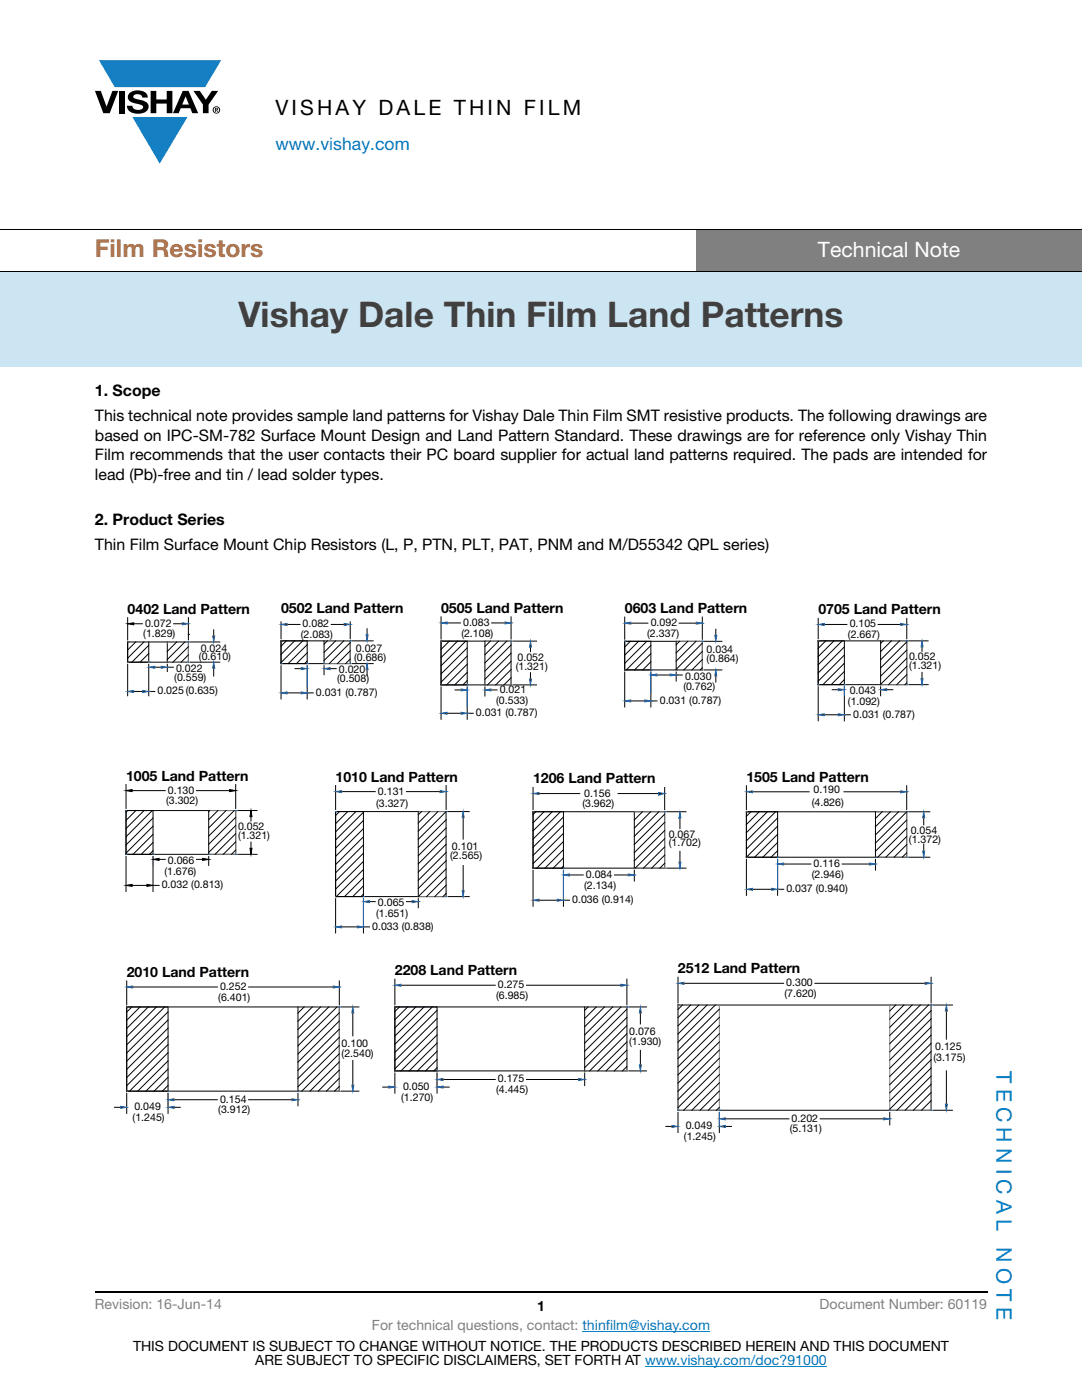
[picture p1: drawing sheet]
<svg xmlns="http://www.w3.org/2000/svg" width="216mm" height="279mm" viewBox="0 0 216 279" stroke-linecap="round" stroke-linejoin="round" font-family="sans-serif">
<g fill="#147fc3">
<path d="M19.7 12h24.4l-3.2 5.4h-18z"/>
<path d="M26.4 23.3h11l-5.5 9.4z"/>
</g>
<g fill="#000">
<path d="M30.1 18.1h1.1v1.8h2.1v-1.8h1.1v4.5h-1.1v-1.9h-2.1v1.9h-1.1zM18.9 18.1h1.2l1.2 3.2 1.1-3.2h1.2l-1.7 4.5h-1.3zM23.8 18.1h1.1v4.5h-1.1zM25.8 18.6a2.52 2.52 0 0 1 3.6 .4l.1 .5h-1.1a.98 .98 0 0 0-.9-.7 .98 .98 0 0 0-.9 .5l.2 .3 1.3 .4a1.36 1.36 0 0 1 1.3 2 2.93 2.93 0 0 1-3.8 0l-.3-.9h1.1a1.19 1.19 0 0 0 1 .8 1.19 1.19 0 0 0 1.2-.5 1.06 1.06 0 0 0-1.1-.7l-.5-.1a1.3 1.3 0 0 1-1.2-.6 1.3 1.3 0 0 1 0-1.4zM38.6 18.1h1.3l1.2 1.8 1.2-1.8h1.2l-1.9 2.8v1.7h-1.1v-1.7z"/>
<path d="M37 19.2l.7 1.7h-1.3zM36.5 18.1l-2 4.5h1.2l.4-1h1.9l.4 1h1.1l-1.9-4.5z"/>
<path d="M43.1 21.7h.2v.2h-.2zM42.9 21.5v.8h.2v-.3l.3 .3h.1l-.2-.3 .2-.1v-.3z"/>
<path d="M42.6 22a.56 .56 0 0 1 1.1 0 .56 .56 0 0 1-1.1 0zM42.4 22a.75 .75 0 0 0 1.5 0 .75 .75 0 0 0-1.5 0z"/>
</g>
<path d="M138.9 45.7h77v8.5h-77z" fill="#808080"/>
<path d="M0 54.2h215.9v19h-215.9z" fill="#cce5f3"/>
<path d="M0 45.7h215.9M0 54.2h215.9" fill="none" stroke="#000" stroke-width=".2"/>
<path d="M116.2 265.7h25.5M128.7 272.7h36.3" fill="none" stroke="#007ec4" stroke-width=".2"/>
<path d="M18.9 257.9h178.1" fill="none" stroke="#000" stroke-width=".36"/>
<path d="M22.8 119.9h169.8v108.1h-169.8z" fill="#fff"/>
<path d="M25.5 128.1h.1M25.5 128.1h12.1v4.1h-12.1z" fill="none" stroke="#050504" stroke-width=".2"/>
<path d="M25.5 132.2h.1M33.4 128.1h4.2v4.1h-4.2M33.4 132.2h.1" fill="none" stroke="#818180" stroke-width=".2"/>
<path d="M25.5 123.3v4.4M26.7 124.5h1.7M29.7 128.1v4.1h-4.2v-4.1M33.4 128.1v4.1M34.7 124.5h1.7M37.6 123.3v4.4" fill="none" stroke="#000" stroke-width=".2"/>
<path d="M25.5 124.5l1.2-.2v.4z" fill="#3a54a4"/>
<path d="M25.5 124.5l1.2-.2v.4z" fill="#000"/>
<path d="M25.5 124.5l1.2-.2v.4z" fill="none" stroke="#000" stroke-width=".2"/>
<path d="M36.4 124.3l1.2 .2-1.2 .2z" fill="#3a54a4"/>
<path d="M25.5 128.1h.1M36.4 124.3l1.2 .2-1.2 .2zM37.6 128.1h.1" fill="none" stroke="#3a54a4" stroke-width=".2"/>
<path d="M37.6 126.6h.1M38 128.1h5.9M38 132.2h5.9M42.6 125.7v1.2M42.6 133.4v1.5" fill="none" stroke="#000" stroke-width=".2"/>
<path d="M36.4 124.3l1.2 .2-1.2 .2z" fill="#000"/>
<path d="M42.4 126.9h.4l-.2 1.2z" fill="#3a54a4"/>
<path d="M42.4 126.9h.4l-.2 1.2z" fill="#000"/>
<path d="M42.4 126.9h.4l-.2 1.2z" fill="none" stroke="#3a54a4" stroke-width=".2"/>
<path d="M42.6 132.2l.2 1.2h-.4z" fill="#3a54a4"/>
<path d="M37.6 128.1h.1M37.6 132.2h.1M42.6 132.2h.1M42.6 132.2l.2 1.2h-.4z" fill="none" stroke="#3a54a4" stroke-width=".2"/>
<path d="M42.6 132.2l.2 1.2h-.4z" fill="#000"/>
<path d="M25.5 132.6v6.3M26.7 138h1.8M29.7 132.6v6.3M29.7 138h1.2" fill="none" stroke="#000" stroke-width=".2"/>
<path d="M25.5 138l1.2-.2v.4z" fill="#3a54a4"/>
<path d="M25.5 138l1.2-.2v.4z" fill="#000"/>
<path d="M25.5 138l1.2-.2v.4z" fill="none" stroke="#3a54a4" stroke-width=".2"/>
<path d="M28.5 137.8l1.2 .2-1.2 .2z" fill="#3a54a4"/>
<path d="M25.5 132.2h.1M28.5 137.8l1.2 .2-1.2 .2zM29.7 132.2h.1M29.7 138h.1" fill="none" stroke="#3a54a4" stroke-width=".2"/>
<path d="M28.5 137.8l1.2 .2-1.2 .2z" fill="#000"/>
<path d="M30.9 133.2h1.3M33.4 132.6v1.4M33.4 133.2h1.2" fill="none" stroke="#000" stroke-width=".2"/>
<path d="M29.7 133.2l1.2-.2v.4z" fill="#3a54a4"/>
<path d="M29.7 133.2l1.2-.2v.4z" fill="#000"/>
<path d="M29.7 133.2l1.2-.2v.4z" fill="none" stroke="#3a54a4" stroke-width=".2"/>
<path d="M32.2 133l1.2 .2-1.2 .2z" fill="#3a54a4"/>
<path d="M29.7 132.2h.1M32.2 133l1.2 .2-1.2 .2zM33.4 132.2h.1M33.4 133.2h.1" fill="none" stroke="#3a54a4" stroke-width=".2"/>
<path d="M32.2 133l1.2 .2-1.2 .2z" fill="#000"/>
<path d="M56.1 127.9h.1M56.1 127.9v4.5" fill="none" stroke="#050504" stroke-width=".2"/>
<path d="M56.1 127.9h13.8v4.5h-13.8M56.1 127.9h5.2v4.5h-5.2zM56.1 124.1v3.4M57.3 124.6h2.6M64.7 127.9v4.5M66.1 124.6h2.6M69.9 124.1v3.4" fill="none" stroke="#000" stroke-width=".2"/>
<path d="M56.1 132.4h.1M64.7 132.4h.1M64.7 127.9h5.2v4.5h-5.2" fill="none" stroke="#818180" stroke-width=".2"/>
<path d="M56.1 124.6l1.2-.2v.4z" fill="#3a54a4"/>
<path d="M56.1 124.6l1.2-.2v.4z" fill="#000"/>
<path d="M56.1 124.6l1.2-.2v.4z" fill="none" stroke="#3a54a4" stroke-width=".2"/>
<path d="M68.7 124.4l1.2 .2-1.2 .2z" fill="#3a54a4"/>
<path d="M56.1 127.9h.1M68.7 124.4l1.2 .2-1.2 .2zM69.9 127.9h.1M69.9 124.6h.1" fill="none" stroke="#3a54a4" stroke-width=".2"/>
<path d="M68.7 124.4l1.2 .2-1.2 .2z" fill="#000"/>
<path d="M70.3 127.9h4.2M70.3 132.4h4.2M73.2 125.5v1.2M73.2 133.6v1.3" fill="none" stroke="#000" stroke-width=".2"/>
<path d="M73 126.7h.5l-.3 1.2z" fill="#3a54a4"/>
<path d="M73 126.7h.5l-.3 1.2z" fill="#000"/>
<path d="M69.9 127.9h.1M69.9 132.4h.1M73 126.7h.5l-.3 1.2zM73.2 132.4h.1M73.2 132.4l.3 1.2h-.5z" fill="none" stroke="#3a54a4" stroke-width=".2"/>
<path d="M73.2 132.4l.3 1.2h-.5z" fill="#000"/>
<path d="M56.1 132.9v6.6M57.3 138.3h2.8M61.3 132.9v6.6M61.3 138.3h1.2" fill="none" stroke="#000" stroke-width=".2"/>
<path d="M56.1 138.3l1.2-.2v.4z" fill="#3a54a4"/>
<path d="M56.1 138.3l1.2-.2v.4z" fill="#000"/>
<path d="M56.1 138.3l1.2-.2v.4z" fill="none" stroke="#3a54a4" stroke-width=".2"/>
<path d="M60.1 138.1l1.2 .2-1.2 .2z" fill="#3a54a4"/>
<path d="M56.1 132.4h.1M60.1 138.1l1.2 .2-1.2 .2zM61.3 132.4h.1M61.3 138.3h.1M61.3 132.9v4.2" fill="none" stroke="#3a54a4" stroke-width=".2"/>
<path d="M60.1 138.1l1.2 .2-1.2 .2z" fill="#000"/>
<path d="M58.9 133.4h1.2M64.7 132.9v1.8M65.9 133.4h1.2" fill="none" stroke="#000" stroke-width=".2"/>
<path d="M60.1 133.2l1.2 .2-1.2 .2z" fill="#3a54a4"/>
<path d="M60.1 133.2l1.2 .2-1.2 .2z" fill="#000"/>
<path d="M60.1 133.2l1.2 .2-1.2 .2z" fill="none" stroke="#3a54a4" stroke-width=".2"/>
<path d="M64.7 133.4l1.2-.2v.4z" fill="#3a54a4"/>
<path d="M61.3 132.4h.1M64.7 132.4h.1M64.7 133.4h.1M64.7 133.4l1.2-.2v.4z" fill="none" stroke="#3a54a4" stroke-width=".2"/>
<path d="M64.7 133.4l1.2-.2v.4z" fill="#000"/>
<path d="M88 127.9h.1M88 127.9v8.8" fill="none" stroke="#050504" stroke-width=".2"/>
<path d="M88 127.9h14v8.8h-14M88 127.9h5.2v8.8h-5.2zM88 123.1v4.4M89.2 124.3h2.7M96.8 127.9v8.8M98.1 124.3h2.7M102 123.1v4.4" fill="none" stroke="#000" stroke-width=".2"/>
<path d="M88 136.7h.1M96.8 127.9h5.2v8.8h-5.2M96.8 136.7h.1" fill="none" stroke="#818180" stroke-width=".2"/>
<path d="M88 124.3l1.2-.2v.4z" fill="#3a54a4"/>
<path d="M88 124.3l1.2-.2v.4z" fill="#000"/>
<path d="M88 124.3l1.2-.2v.4z" fill="none" stroke="#3a54a4" stroke-width=".2"/>
<path d="M100.8 124.1l1.2 .2-1.2 .2z" fill="#3a54a4"/>
<path d="M88 127.9h.1M100.8 124.1l1.2 .2-1.2 .2zM102 127.9h.1M102 124.3h.1M105.9 128l.2 1.2h-.5z" fill="none" stroke="#3a54a4" stroke-width=".2"/>
<path d="M100.8 124.1l1.2 .2-1.2 .2z" fill="#000"/>
<path d="M102.4 127.9h4.7M102.4 136.7h4.7M105.8 129.2v.8M105.8 134.2v1.3" fill="none" stroke="#000" stroke-width=".2"/>
<path d="M105.9 128l.2 1.2h-.5z" fill="#000"/>
<path d="M105.6 135.5h.5l-.2 1.2z" fill="#3a54a4"/>
<path d="M102 127.9h.1M102 136.7h.1M105.6 135.5h.5l-.2 1.2zM105.9 136.7h.1" fill="none" stroke="#3a54a4" stroke-width=".2"/>
<path d="M105.6 135.5h.5l-.2 1.2z" fill="#000"/>
<path d="M88 137.1v6.5M93.2 137.1v6.5M89.2 142.3h2.8M93.2 142.3h1.2" fill="none" stroke="#000" stroke-width=".2"/>
<path d="M88 142.3l1.2-.2v.4z" fill="#3a54a4"/>
<path d="M88 142.3l1.2-.2v.4z" fill="#000"/>
<path d="M88 136.7h.1M93.2 137.1v3.9M93.2 136.7h.1M88 142.3l1.2-.2v.4zM92 142.1l1.2 .2-1.2 .2zM93.2 142.3h.1" fill="none" stroke="#3a54a4" stroke-width=".2"/>
<path d="M92 142.1l1.2 .2-1.2 .2z" fill="#000"/>
<path d="M90.8 137.7h1.2M96.8 137.1v1.8M98 137.7h1.2" fill="none" stroke="#000" stroke-width=".2"/>
<path d="M92 137.5l1.2 .2-1.2 .2z" fill="#3a54a4"/>
<path d="M92 137.5l1.2 .2-1.2 .2z" fill="#000"/>
<path d="M92 137.5l1.2 .2-1.2 .2zM93.2 136.7h.1M96.8 137.7l1.2-.2v.4zM96.8 136.7h.1M96.8 137.7h.1" fill="none" stroke="#3a54a4" stroke-width=".2"/>
<path d="M96.8 137.7l1.2-.2v.4z" fill="#000"/>
<path d="M124.7 128h.1M124.7 128v5.7" fill="none" stroke="#050504" stroke-width=".2"/>
<path d="M124.7 128h15.4v5.7h-15.4M124.7 128h5.2v5.7h-5.2zM124.7 123.2v4.4M125.9 124.4h3.4M134.9 128v5.7M135.5 124.4h3.4M140.1 123.2v4.4" fill="none" stroke="#000" stroke-width=".2"/>
<path d="M124.7 133.7h.1M134.9 133.7h.1M134.9 128h5.2v5.7h-5.2" fill="none" stroke="#818180" stroke-width=".2"/>
<path d="M124.7 124.4l1.2-.2v.4z" fill="#3a54a4"/>
<path d="M124.7 124.4l1.2-.2v.4z" fill="#000"/>
<path d="M124.7 124.4l1.2-.2v.4zM124.7 128h.1M138.9 124.2l1.2 .2-1.2 .2zM140.1 128h.1M140.1 124.4h.1" fill="none" stroke="#3a54a4" stroke-width=".2"/>
<path d="M138.9 124.2l1.2 .2-1.2 .2z" fill="#000"/>
<path d="M140.6 128h3.4M140.6 133.7h3.4M142.8 125.6v1.2M142.8 134.9v1.2" fill="none" stroke="#000" stroke-width=".2"/>
<path d="M142.6 126.8h.4l-.2 1.2z" fill="#3a54a4"/>
<path d="M142.6 126.8h.4l-.2 1.2z" fill="#000"/>
<path d="M142.6 126.8h.4l-.2 1.2z" fill="none" stroke="#3a54a4" stroke-width=".2"/>
<path d="M142.8 133.7l.2 1.2h-.4z" fill="#3a54a4"/>
<g fill="none" stroke="#3a54a4" stroke-width=".2">
<path d="M124.7 139.9l1.2-.2v.4zM124.7 133.7h.1M128.7 139.7l1.2 .2-1.2 .2zM129.9 134.7l1.2-.2v.4zM129.9 133.7h.1M129.9 139.9h.1M129.9 134.1v4.3M133.7 134.5l1.2 .2-1.2 .2zM134.9 133.7h.1M134.9 134.7h.1M140.1 128h.1M140.1 133.7h.1"/>
<path d="M142.8 133.7l.2 1.2h-.4zM142.8 133.7h.1"/>
</g>
<path d="M142.8 133.7l.2 1.2h-.4z" fill="#000"/>
<g fill="none" stroke="#000" stroke-width=".2">
<path d="M124.7 134.1v7M125.9 139.9h2.8M129.9 134.1v7M129.9 139.9h1.2M131.1 134.7h2.6M134.9 134.1v1.8M134.9 134.7h1.2M163.3 127.9h5.2v8.7h-5.2zM163.3 123.4v4.1M164.5 124.6h4.5M175.2 124.6h4.5M175.7 127.9v8.7"/>
<path d="M180.9 123.4v4.1"/>
</g>
<path d="M124.7 139.9l1.2-.2v.4zM128.7 139.7l1.2 .2-1.2 .2zM129.9 134.7l1.2-.2v.4zM133.7 134.5l1.2 .2-1.2 .2z" fill="#000"/>
<path d="M163.3 127.9h.1M163.3 127.9h17.6v8.7h-17.6z" fill="none" stroke="#050504" stroke-width=".2"/>
<path d="M163.3 136.6h.1M175.7 136.6h.1M175.7 127.9h5.2v8.7h-5.2" fill="none" stroke="#818180" stroke-width=".2"/>
<path d="M163.3 124.6l1.2-.2v.4z" fill="#3a54a4"/>
<path d="M163.3 124.6l1.2-.2v.4z" fill="#000"/>
<path d="M163.3 124.6l1.2-.2v.4zM163.3 127.9h.1M179.7 124.4l1.2 .2-1.2 .2zM180.9 127.9h.1M180.9 124.6h.1" fill="none" stroke="#3a54a4" stroke-width=".2"/>
<path d="M179.7 124.4l1.2 .2-1.2 .2z" fill="#000"/>
<path d="M181.4 127.9h3.8M181.4 136.6h3.8M184 129.1v.9M184 134.2v1.2" fill="none" stroke="#000" stroke-width=".2"/>
<path d="M184 127.9l.2 1.2h-.4z" fill="#3a54a4"/>
<path d="M184 127.9l.2 1.2h-.4z" fill="#000"/>
<path d="M184 127.9l.2 1.2h-.4z" fill="none" stroke="#3a54a4" stroke-width=".2"/>
<path d="M183.8 135.4h.4l-.2 1.2z" fill="#3a54a4"/>
<path d="M180.9 127.9h.1M180.9 136.6h.1M183.8 135.4h.4l-.2 1.2zM184 136.6h.1" fill="none" stroke="#3a54a4" stroke-width=".2"/>
<path d="M183.8 135.4h.4l-.2 1.2z" fill="#000"/>
<path d="M163.3 137.1v6.8M168.5 137.1v6.8M164.5 142.7h2.8M168.5 142.7h1.2" fill="none" stroke="#000" stroke-width=".2"/>
<path d="M163.3 142.7l1.2-.3v.5z" fill="#3a54a4"/>
<path d="M163.3 142.7l1.2-.3v.5z" fill="#000"/>
<path d="M163.3 142.7l1.2-.3v.5z" fill="none" stroke="#3a54a4" stroke-width=".2"/>
<path d="M167.3 142.4l1.2 .3-1.2 .2z" fill="#3a54a4"/>
<path d="M163.3 136.6h.1M167.3 137.4l1.2 .2-1.2 .2zM168.5 137.1v1.8M168.5 136.6h.1M167.3 142.4l1.2 .3-1.2 .2zM168.5 142.7h.1" fill="none" stroke="#3a54a4" stroke-width=".2"/>
<path d="M167.3 142.4l1.2 .3-1.2 .2z" fill="#000"/>
<path d="M166.1 137.6h1.2M175.7 137.1v1.8M176.9 137.6h1.2" fill="none" stroke="#000" stroke-width=".2"/>
<path d="M167.3 137.4l1.2 .2-1.2 .2z" fill="#000"/>
<path d="M175.7 137.6l1.2-.2v.4z" fill="#3a54a4"/>
<path d="M168.5 136.6h.1M175.7 136.6h.1M175.7 137.6h.1M175.7 137.6l1.2-.2v.4z" fill="none" stroke="#3a54a4" stroke-width=".2"/>
<path d="M175.7 137.6l1.2-.2v.4z" fill="#000"/>
<path d="M25.1 161.8h.1M25.1 161.8h21.9v8.7h-21.9z" fill="none" stroke="#050504" stroke-width=".2"/>
<path d="M25.1 170.5h.1M41.6 170.5h.1M41.6 161.8h5.4v8.7h-5.4" fill="none" stroke="#818180" stroke-width=".2"/>
<path d="M25.1 156.6v4.7M26.4 157.8h6.6M39.2 157.8h6.6M47 156.6v4.7M25.1 161.8h5.4v8.7h-5.4zM41.6 161.8v8.7" fill="none" stroke="#000" stroke-width=".2"/>
<path d="M25.1 157.8l1.3-.2v.4z" fill="#3a54a4"/>
<path d="M25.1 157.8l1.3-.2v.4z" fill="#000"/>
<path d="M25.1 157.8l1.3-.2v.4z" fill="none" stroke="#000" stroke-width=".2"/>
<path d="M45.8 157.6l1.2 .2-1.2 .2z" fill="#3a54a4"/>
<path d="M47 157.8h.1M25.1 161.8h.1M47 161.8h.1" fill="none" stroke="#3a54a4" stroke-width=".2"/>
<path d="M45.8 157.6l1.2 .2-1.2 .2z" fill="#000"/>
<path d="M45.8 157.6l1.2 .2-1.2 .2zM47.5 161.8h3.8M47.5 170.5h3.8M50.1 163v.9M50.1 168.1v1.2" fill="none" stroke="#000" stroke-width=".2"/>
<path d="M50.1 161.8l.2 1.2h-.4z" fill="#3a54a4"/>
<path d="M50.1 161.8l.2 1.2h-.4z" fill="#000"/>
<path d="M50.1 161.8l.2 1.2h-.4z" fill="none" stroke="#000" stroke-width=".2"/>
<path d="M49.9 169.3h.4l-.2 1.2z" fill="#3a54a4"/>
<path d="M47 161.8h.1M47 170.5h.1M50.1 170.5h.1" fill="none" stroke="#3a54a4" stroke-width=".2"/>
<path d="M49.9 169.3h.4l-.2 1.2z" fill="#000"/>
<path d="M25.1 170.9v7M26.4 176.7h2.9M30.5 170.9v7M30.5 176.7h1.2M49.9 169.3h.4l-.2 1.2z" fill="none" stroke="#000" stroke-width=".2"/>
<path d="M25.1 176.7l1.3-.2v.4z" fill="#3a54a4"/>
<path d="M25.1 176.7l1.3-.2v.4z" fill="#000"/>
<path d="M25.1 176.7l1.3-.2v.4z" fill="none" stroke="#000" stroke-width=".2"/>
<path d="M29.3 176.5l1.2 .2-1.2 .2z" fill="#3a54a4"/>
<path d="M25.1 170.5h.1M30.5 170.5h.1M30.5 176.7h.1M30.5 170.9v1.8" fill="none" stroke="#3a54a4" stroke-width=".2"/>
<path d="M29.3 176.5l1.2 .2-1.2 .2z" fill="#000"/>
<path d="M29.3 176.5l1.2 .2-1.2 .2zM31.7 171.5h1.3M39.2 171.5h1.2M41.6 170.9v1.8" fill="none" stroke="#000" stroke-width=".2"/>
<path d="M30.5 171.5l1.2-.2v.4z" fill="#3a54a4"/>
<path d="M30.5 171.5l1.2-.2v.4z" fill="#000"/>
<path d="M30.5 171.5l1.2-.2v.4z" fill="none" stroke="#000" stroke-width=".2"/>
<path d="M40.4 171.3l1.2 .2-1.2 .2z" fill="#3a54a4"/>
<path d="M106.4 158.4l1.2-.2v.4zM30.5 170.5h.1M41.6 170.5h.1M41.6 171.5h.1" fill="none" stroke="#3a54a4" stroke-width=".2"/>
<path d="M106.4 158.4l1.2-.2v.4zM40.4 171.3l1.2 .2-1.2 .2z" fill="#000"/>
<path d="M106.4 157.2v4.4M107.6 158.4h8.1M123.3 158.4h8.1M132.6 157.2v4.4M40.4 171.3l1.2 .2-1.2 .2zM106.4 162h26.2v11.3h-26.2M106.4 162h6v11.3h-6zM126.6 162v11.3" fill="none" stroke="#000" stroke-width=".2"/>
<path d="M106.4 162h.1M106.4 162v11.3" fill="none" stroke="#050504" stroke-width=".2"/>
<path d="M106.4 173.3h.1M126.6 173.3h.1M126.6 162h6v11.3h-6" fill="none" stroke="#818180" stroke-width=".2"/>
<path d="M131.4 158.2l1.2 .2-1.2 .2z" fill="#3a54a4"/>
<path d="M131.4 158.2l1.2 .2-1.2 .3zM132.6 158.4h.1M106.4 162h.1M132.6 162h.1" fill="none" stroke="#3a54a4" stroke-width=".2"/>
<path d="M131.4 158.2l1.2 .2-1.2 .3z" fill="#000"/>
<path d="M133 162h3.9M133 173.3h3.9M135.7 163.2v2.1M135.7 169.9v2.1" fill="none" stroke="#000" stroke-width=".2"/>
<path d="M135.7 162l.2 1.2h-.4z" fill="#3a54a4"/>
<path d="M135.7 162.1l.2 1.1h-.4v.2z" fill="#000"/>
<path d="M135.7 162.1l.2 1.1h-.4v.2z" fill="none" stroke="#3a54a4" stroke-width=".2"/>
<path d="M135.5 172h.4l-.2 1.3z" fill="#3a54a4"/>
<g fill="none" stroke="#3a54a4" stroke-width=".2">
<path d="M148.9 158l1.2-.2v.4zM179.7 157.8l1.2 .2-1.2 .2zM180.9 158h.1M106.4 179.7l1.2-.2v.4zM106.4 173.3h.1M111.2 179.5l1.2 .2-1.2 .2zM112.4 173.7v5.7M112.4 174.6l1.2-.2v.4zM112.4 173.3h.1M112.4 179.7h.1M125.4 174.4l1.2 .2-1.2 .2zM126.6 173.3h.1"/>
<path d="M126.6 174.6h.1M132.6 162h.1M132.6 173.3h.1M135.5 172h.4l-.2 1.3zM135.7 173.3h.1M148.9 162h.1M180.9 162h.1"/>
</g>
<path d="M135.5 172h.4l-.2 1.3z" fill="#000"/>
<g fill="none" stroke="#000" stroke-width=".2">
<path d="M148.9 156.8v4.8M150.1 158h11.4M168.4 158h11.3M180.9 156.8v4.8M106.4 173.7v7.2M107.6 179.7h3.6M112.4 173.7v7.2M112.4 179.7h1.2M113.6 174.6h2.8M122.6 174.6h2.8M126.6 173.7v2.1M148.9 162h32v9.1h-32"/>
<path d="M148.9 162h6.3v9.1h-6.3zM174.7 162v9.1M181.3 162h4.2M181.3 171.1h4.2M184.3 163.2v1.4M184.3 168.5v1.4"/>
</g>
<path d="M148.9 158l1.2-.2v.4zM179.7 157.8l1.2 .2-1.2 .2zM106.4 179.7l1.2-.2v.4zM111.2 179.5l1.2 .2-1.2 .2zM112.4 174.6l1.2-.2v.4zM125.4 174.4l1.2 .2-1.2 .2z" fill="#000"/>
<path d="M148.9 162h.1M148.9 162v9.1" fill="none" stroke="#050504" stroke-width=".2"/>
<path d="M148.9 171.1h.1M174.7 162h6.2v9.1h-6.2M174.7 171.1h.1" fill="none" stroke="#818180" stroke-width=".2"/>
<path d="M184.3 162l.2 1.2h-.4z" fill="#3a54a4"/>
<path d="M184.3 162l.2 1.2h-.4z" fill="#000"/>
<path d="M184.3 162l.2 1.2h-.4z" fill="none" stroke="#3a54a4" stroke-width=".2"/>
<path d="M184.1 169.9h.4l-.2 1.2z" fill="#3a54a4"/>
<g fill="none" stroke="#3a54a4" stroke-width=".2">
<path d="M148.9 177.5l1.2-.2v.4zM148.9 171.1h.1M154 177.3l1.2 .2-1.2 .2zM155.2 172.4l1.2-.2v.4zM155.2 171.5v5.7M155.2 171.1h.1M155.2 177.5h.1M173.5 172.2l1.2 .2-1.2 .2zM174.7 171.1h.1M174.7 172.4h.1M180.9 162h.1M180.9 171.1h.1"/>
<path d="M184.1 169.9h.4l-.2 1.2zM184.3 171.1h.1"/>
</g>
<path d="M184.1 169.9h.4l-.2 1.2z" fill="#000"/>
<g fill="none" stroke="#000" stroke-width=".2">
<path d="M148.9 171.5v7.2M150.1 177.5h3.9M155.2 171.5v7.2M155.2 177.5h1.2M156.4 172.4h5.4M168 172.4h5.5M174.7 171.5v2.1M25.3 195.8v4.7M26.5 197h16.9M49.6 197h16.9M67.7 195.8v4.7M25.3 201h42.4v16.8h-42.4"/>
<path d="M25.3 201h8.2v16.8h-8.2zM59.5 201v16.8"/>
</g>
<path d="M148.9 177.5l1.2-.2v.4zM154 177.3l1.2 .2-1.2 .2zM155.2 172.4l1.2-.2v.4zM173.5 172.2l1.2 .2-1.2 .2z" fill="#000"/>
<path d="M25.3 201h.1M25.3 201v16.8" fill="none" stroke="#050504" stroke-width=".2"/>
<path d="M25.3 217.8h.1M59.5 201h8.2v16.8h-8.2M59.5 217.8h.1" fill="none" stroke="#818180" stroke-width=".2"/>
<path d="M25.3 197l1.2-.2v.4z" fill="#3a54a4"/>
<path d="M25.3 197l1.2-.2v.4z" fill="#000"/>
<path d="M25.3 197l1.2-.2v.4z" fill="none" stroke="#3a54a4" stroke-width=".2"/>
<path d="M66.5 196.8l1.2 .2-1.2 .2z" fill="#3a54a4"/>
<path d="M66.5 196.8l1.2 .2-1.2 .2zM67.7 197h.1M25.3 201h.1M67.7 201h.1" fill="none" stroke="#3a54a4" stroke-width=".2"/>
<path d="M66.5 196.8l1.2 .2-1.2 .2z" fill="#000"/>
<path d="M68.1 201h3.5M68.1 217.8h3.5M70.4 202.2v4.5M70.4 211.6v5" fill="none" stroke="#000" stroke-width=".2"/>
<path d="M70.4 201l.2 1.2h-.4z" fill="#3a54a4"/>
<path d="M70.4 201l.2 1.2h-.4z" fill="#000"/>
<path d="M70.4 201l.2 1.2h-.4z" fill="none" stroke="#3a54a4" stroke-width=".2"/>
<path d="M70.2 216.6h.4l-.2 1.2z" fill="#3a54a4"/>
<path d="M67.7 201h.1M67.7 217.8h.1M70.2 216.6h.4l-.2 1.2zM70.4 217.8h.1" fill="none" stroke="#3a54a4" stroke-width=".2"/>
<path d="M70.2 216.6h.4l-.2 1.2z" fill="#000"/>
<path d="M25.3 218.2v4M33.5 218.2v4M22.9 221h1.2M34.7 221h1.3" fill="none" stroke="#000" stroke-width=".2"/>
<path d="M24.1 220.8l1.2 .2-1.2 .2z" fill="#3a54a4"/>
<path d="M24.1 220.8l1.2 .2-1.2 .2z" fill="#000"/>
<path d="M24.1 220.8l1.2 .2-1.2 .2z" fill="none" stroke="#3a54a4" stroke-width=".2"/>
<path d="M33.5 221l1.2-.2v.4z" fill="#3a54a4"/>
<path d="M25.3 217.8h.1M33.5 217.8h.1M33.5 218.2v2.5M33.5 221l1.2-.2v.4zM33.5 221h.1" fill="none" stroke="#3a54a4" stroke-width=".2"/>
<path d="M33.5 221l1.2-.2v.4z" fill="#000"/>
<path d="M34.7 219.5h8.7M49.6 219.5h8.6M59.5 218.2v2.5" fill="none" stroke="#000" stroke-width=".2"/>
<path d="M33.5 219.5l1.2-.2v.4z" fill="#3a54a4"/>
<path d="M33.5 219.5l1.2-.2v.4z" fill="#000"/>
<path d="M33.5 219.5l1.2-.2v.4z" fill="none" stroke="#3a54a4" stroke-width=".2"/>
<path d="M58.2 219.3l1.3 .2-1.3 .2z" fill="#3a54a4"/>
<path d="M33.5 217.8h.1M58.2 219.3l1.3 .2-1.3 .2zM59.5 217.8h.1M59.5 219.5h.1" fill="none" stroke="#3a54a4" stroke-width=".2"/>
<path d="M58.2 219.3l1.3 .2-1.3 .2z" fill="#000"/>
<path d="M67 162h.1M67 162v16.9" fill="none" stroke="#050504" stroke-width=".2"/>
<path d="M67 156.8v4.7M68.2 158h6.7M81.1 158h6.7M89 156.8v4.7M67 162h22v16.9h-22M67 162h5.5v16.9h-5.5zM83.5 162v16.9" fill="none" stroke="#000" stroke-width=".2"/>
<path d="M67 178.9h.1M83.5 162h5.5v16.9h-5.5M83.5 178.9h.1" fill="none" stroke="#818180" stroke-width=".2"/>
<path d="M67 158l1.2-.2v.4z" fill="#3a54a4"/>
<path d="M67 158l1.2-.2v.4z" fill="#000"/>
<path d="M67 158l1.2-.2v.4z" fill="none" stroke="#3a54a4" stroke-width=".2"/>
<path d="M87.8 157.8l1.2 .2-1.2 .2z" fill="#3a54a4"/>
<path d="M87.8 157.8l1.2 .2-1.2 .2zM89 158h.1M67 162h.1M89 162h.1" fill="none" stroke="#3a54a4" stroke-width=".2"/>
<path d="M87.8 157.8l1.2 .2-1.2 .2z" fill="#000"/>
<path d="M89.4 162h4.2M89.4 178.9h4.2M92.4 163.2v4.3M92.4 172.7v5" fill="none" stroke="#000" stroke-width=".2"/>
<path d="M92.4 162l.2 1.2h-.4z" fill="#3a54a4"/>
<path d="M92.4 162l.2 1.2h-.4z" fill="#000"/>
<path d="M92.4 162l.2 1.2h-.4z" fill="none" stroke="#3a54a4" stroke-width=".2"/>
<path d="M92.2 177.7h.4l-.2 1.2z" fill="#3a54a4"/>
<path d="M89 162h.1M89 178.9h.1M92.2 177.7h.4l-.2 1.2zM92.4 178.9h.1" fill="none" stroke="#3a54a4" stroke-width=".2"/>
<path d="M92.2 177.7h.4l-.2 1.2z" fill="#000"/>
<path d="M67 179.4v6.8M72.5 179.4v6.8M68.2 185h3.1M72.5 185h1.2" fill="none" stroke="#000" stroke-width=".2"/>
<path d="M67 185l1.2-.2v.4z" fill="#3a54a4"/>
<path d="M67 185l1.2-.2v.4z" fill="#000"/>
<path d="M67 185l1.2-.2v.4z" fill="none" stroke="#3a54a4" stroke-width=".2"/>
<path d="M71.3 184.8l1.2 .2-1.2 .2z" fill="#3a54a4"/>
<path d="M67 178.9h.1M72.5 178.9h.1M72.5 179.4v5.3M71.3 184.8l1.2 .2-1.2 .2zM72.5 185h.1" fill="none" stroke="#3a54a4" stroke-width=".2"/>
<path d="M71.3 184.8l1.2 .2-1.2 .2z" fill="#000"/>
<path d="M73.7 179.9h1.2M81.1 179.9h1.1M83.5 179.4v1.8" fill="none" stroke="#000" stroke-width=".2"/>
<path d="M72.5 179.9l1.2-.2v.4z" fill="#3a54a4"/>
<path d="M72.5 179.9l1.2-.2v.4z" fill="#000"/>
<path d="M72.5 179.9l1.2-.2v.4z" fill="none" stroke="#3a54a4" stroke-width=".2"/>
<path d="M82.3 179.7l1.2 .2-1.2 .2z" fill="#3a54a4"/>
<path d="M72.5 178.9h.1M82.3 179.7l1.2 .2-1.2 .2zM83.5 178.9h.1M83.5 179.9h.1" fill="none" stroke="#3a54a4" stroke-width=".2"/>
<path d="M82.3 179.7l1.2 .2-1.2 .2z" fill="#000"/>
<path d="M78.8 201h.1M78.8 201v12.7" fill="none" stroke="#050504" stroke-width=".2"/>
<path d="M78.8 195.4v5.1M80 196.6h18.8M105.1 196.6h18.8M125.1 195.4v5.1M78.8 201h46.3v12.7h-46.3M78.8 201h8.4v12.7h-8.4zM116.7 201v12.7" fill="none" stroke="#000" stroke-width=".2"/>
<path d="M78.8 213.7h.1M116.7 201h8.4v12.7h-8.4M116.7 213.7h.1" fill="none" stroke="#818180" stroke-width=".2"/>
<path d="M78.8 196.6l1.2-.2v.4z" fill="#3a54a4"/>
<path d="M78.8 196.6l1.2-.2v.4z" fill="#000"/>
<path d="M78.8 196.6l1.2-.2v.4z" fill="none" stroke="#3a54a4" stroke-width=".2"/>
<path d="M123.9 196.4l1.2 .2-1.2 .2z" fill="#3a54a4"/>
<path d="M123.9 196.4l1.2 .2-1.2 .2zM125.1 196.6h.1M78.8 201h.1M125.1 201h.1" fill="none" stroke="#3a54a4" stroke-width=".2"/>
<path d="M123.9 196.4l1.2 .2-1.2 .2z" fill="#000"/>
<path d="M125.5 201h3.5M125.5 213.7h3.5M127.8 202.2v2.2M127.8 209.6v2.9" fill="none" stroke="#000" stroke-width=".2"/>
<path d="M127.8 201l.2 1.2h-.4z" fill="#3a54a4"/>
<path d="M127.8 201l.2 1.2h-.4z" fill="#000"/>
<path d="M127.8 201l.2 1.2h-.4z" fill="none" stroke="#3a54a4" stroke-width=".2"/>
<path d="M127.6 212.5h.4l-.2 1.2z" fill="#3a54a4"/>
<path d="M125.1 201h.1M125.1 213.7h.1M127.6 212.5h.4l-.2 1.2zM127.8 213.7h.1" fill="none" stroke="#3a54a4" stroke-width=".2"/>
<path d="M127.6 212.5h.4l-.2 1.2z" fill="#000"/>
<path d="M76.4 217h1.2M78.8 214.1v4.1M87.2 214.1v4.1M88.4 217h1.2" fill="none" stroke="#000" stroke-width=".2"/>
<path d="M77.6 216.8l1.2 .2-1.2 .2z" fill="#3a54a4"/>
<path d="M77.6 216.8l1.2 .2-1.2 .2z" fill="#000"/>
<path d="M77.6 216.8l1.2 .2-1.2 .2z" fill="none" stroke="#3a54a4" stroke-width=".2"/>
<path d="M87.2 217l1.2-.2v.4z" fill="#3a54a4"/>
<path d="M78.8 213.7h.1M87.2 214.1v2.6M87.2 213.7h.1M87.2 217h.1M87.2 217l1.2-.2v.4z" fill="none" stroke="#3a54a4" stroke-width=".2"/>
<path d="M87.2 217l1.2-.2v.4z" fill="#000"/>
<path d="M88.4 215.4h10.4M105.1 215.4h10.4M116.7 214.1v2.6" fill="none" stroke="#000" stroke-width=".2"/>
<path d="M87.2 215.4l1.2-.2v.4z" fill="#3a54a4"/>
<path d="M87.2 215.4l1.2-.2v.4z" fill="#000"/>
<path d="M87.2 215.4l1.2-.2v.4z" fill="none" stroke="#3a54a4" stroke-width=".2"/>
<path d="M115.5 215.2l1.2 .2-1.2 .2z" fill="#3a54a4"/>
<path d="M87.2 213.7h.1M115.5 215.2l1.2 .2-1.2 .2zM116.7 213.7h.1M116.7 215.4h.1" fill="none" stroke="#3a54a4" stroke-width=".2"/>
<path d="M115.5 215.2l1.2 .2-1.2 .2z" fill="#000"/>
<path d="M135.3 200.6h.1M135.3 200.6h50.5v21h-50.5z" fill="none" stroke="#050504" stroke-width=".2"/>
<path d="M135.3 200.6h8.2v21h-8.2zM177.5 200.6h8.3v21h-8.3zM135.3 221.6h.1M177.5 221.6h.1" fill="none" stroke="#818180" stroke-width=".2"/>
<path d="M135.3 195v5.2M136.5 196.2h19.9M162.6 196.2h22M185.8 195v5.2" fill="none" stroke="#000" stroke-width=".2"/>
<path d="M135.3 196.2l1.2-.2v.4z" fill="#3a54a4"/>
<path d="M135.3 196.2l1.2-.2v.4z" fill="#000"/>
<path d="M135.3 196.2l1.2-.2v.4z" fill="none" stroke="#3a54a4" stroke-width=".2"/>
<path d="M184.6 196l1.2 .2-1.2 .2z" fill="#3a54a4"/>
<path d="M184.6 196l1.2 .2-1.2 .2zM185.8 196.2h.1M135.3 200.6h.1M185.8 200.6h.1" fill="none" stroke="#3a54a4" stroke-width=".2"/>
<path d="M184.6 196l1.2 .2-1.2 .2z" fill="#000"/>
<path d="M186.2 200.6h3.8M188.8 201.8v5.6M188.8 213.7v6.7M186.2 221.6h3.8" fill="none" stroke="#000" stroke-width=".2"/>
<path d="M188.8 200.6l.2 1.2h-.4z" fill="#3a54a4"/>
<path d="M188.8 200.6l.2 1.2h-.4z" fill="#000"/>
<path d="M188.8 200.6l.2 1.2h-.4z" fill="none" stroke="#3a54a4" stroke-width=".2"/>
<path d="M188.6 220.4h.4l-.2 1.2z" fill="#3a54a4"/>
<path d="M185.8 200.6h.1M185.8 221.6h.1M188.6 220.4h.4l-.2 1.2zM188.8 221.6h.1" fill="none" stroke="#3a54a4" stroke-width=".2"/>
<path d="M188.6 220.4h.4l-.2 1.2z" fill="#000"/>
<path d="M132.9 224.8h1.2M135.3 222v4M143.5 222v4M144.7 224.8h1.3" fill="none" stroke="#000" stroke-width=".2"/>
<path d="M134.1 224.6l1.2 .2-1.2 .2z" fill="#3a54a4"/>
<path d="M134.1 224.6l1.2 .2-1.2 .2z" fill="#000"/>
<path d="M134.1 224.6l1.2 .2-1.2 .2z" fill="none" stroke="#3a54a4" stroke-width=".2"/>
<path d="M143.5 224.8l1.2-.2v.4z" fill="#3a54a4"/>
<path d="M135.3 221.6h.1M143.5 222v2.5M143.5 221.6h.1M143.5 224.8h.1M143.5 224.8l1.2-.2v.4z" fill="none" stroke="#3a54a4" stroke-width=".2"/>
<path d="M143.5 224.8l1.2-.2v.4z" fill="#000"/>
<path d="M144.7 223.3h12.7M163.7 223.3h12.6M177.5 222v2.5" fill="none" stroke="#000" stroke-width=".2"/>
<path d="M143.5 223.3l1.2-.2v.4z" fill="#3a54a4"/>
<path d="M143.5 223.3l1.2-.2v.4z" fill="#000"/>
<path d="M143.5 223.3l1.2-.2v.4z" fill="none" stroke="#3a54a4" stroke-width=".2"/>
<path d="M176.3 223.1l1.2 .2-1.2 .2z" fill="#3a54a4"/>
<path d="M143.5 221.6h.1M176.3 223.1l1.2 .2-1.2 .2zM177.5 221.6h.1M177.5 223.3h.1" fill="none" stroke="#3a54a4" stroke-width=".2"/>
<path d="M176.3 223.1l1.2 .2-1.2 .2z" fill="#000"/>
<path d="M29.7 132.1l-.1 .1M33.6 128.1l-.2 .3M88 127.9v.1M126.6 162h.1M185.8 221.3l-.3 .3" fill="none" stroke="#818180" stroke-width=".2"/>
<g fill="none" stroke="#000" stroke-width=".2">
<path d="M27.1 128.1l-1.6 1.6M28.7 128.1l-3.2 3.3M29.7 130.4l-1.7 1.7M29.7 128.8l-3.4 3.3M35.3 128.1l-1.9 1.9M36.9 128.1l-3.5 3.5M37.6 129.1l-3.1 3M37.6 130.7l-1.5 1.4M57.1 127.9l-1 1.1M58.8 127.9l-2.7 2.7M60.4 127.9l-4.3 4.3M61.3 130.3l-2.2 2.1"/>
<path d="M61.3 128.7l-3.8 3.7M61.3 131.9l-.5 .5M65.3 127.9l-.6 .7M67 127.9l-2.3 2.3M68.6 127.9l-3.9 3.9M69.9 128.3l-4.2 4.1M69.9 129.9l-2.6 2.5M69.9 131.5l-.9 .9M89.7 127.9l-1.7 1.7M91.3 127.9l-3.3 3.3M92.9 127.9l-4.9 5M93.2 135.8l-.8 .9"/>
<path d="M93.2 134.2l-2.5 2.5M93.2 132.6l-4.1 4.1M93.2 129.3l-5.2 5.2M93.2 130.9l-5.2 5.2M97.8 127.9l-1 1.1M99.5 127.9l-2.7 2.8M101.1 127.9l-4.3 4.4M102 135.3l-1.4 1.4M102 133.6l-3.1 3.1M102 132l-4.7 4.7M102 128.7l-5.2 5.2M102 130.4l-5.2 5.2"/>
<path d="M125.8 128l-1.2 1.1M127.4 128l-2.8 2.8M129.1 128l-4.5 4.4M129.9 130.5l-3.3 3.2M129.9 132.1l-1.6 1.6M129.9 128.8l-4.9 4.9M135.6 128l-.7 .7M137.2 128l-2.3 2.3M138.9 128l-4 3.9M140.1 130l-3.7 3.7M140.1 131.6l-2 2.1M140.1 133.3l-.4 .4"/>
<path d="M140.1 128.4l-5.2 5.2M164.8 127.9l-1.5 1.5M166.4 127.9l-3.1 3.1M168 127.9l-4.7 4.8M168.5 135.6l-1 1M168.5 134l-2.7 2.6M168.5 132.4l-4.3 4.2M168.5 129.1l-5.2 5.2M168.5 130.7l-5.2 5.2M176.2 127.9l-.5 .5M177.9 127.9l-2.2 2.1M179.5 127.9l-3.8 3.8"/>
<path d="M180.9 134.6l-2 2M180.9 136.3l-.3 .3M180.9 133l-3.6 3.6M180.9 128.1l-5.2 5.2M180.9 129.7l-5.2 5.2M180.9 131.4l-5.2 5.2M25.5 161.8l-.4 .3M27.1 161.8l-2 1.9M28.7 161.8l-3.6 3.6M30.4 161.8l-5.3 5.2M30.5 163.3l-5.4 5.3M30.5 164.9l-5.4 5.4"/>
<path d="M30.5 166.5l-4 4M30.5 168.2l-2.3 2.3M30.5 169.8l-.7 .7M41.8 161.8l-.2 .2M43.5 161.8l-1.9 1.8M45.1 161.8l-3.5 3.4M46.8 161.8l-5.2 5.1M47 163.1l-5.4 5.4M47 164.8l-5.4 5.3M47 169.7l-.8 .8M47 166.4l-4.1 4.1M47 168l-2.5 2.5"/>
<path d="M67.7 162l-.7 .7M69.4 162l-2.4 2.4M71 162l-4 4M72.5 175.2l-3.7 3.7M72.5 176.8l-2.1 2.1M72.5 178.4l-.5 .5M72.5 173.5l-5.4 5.4M72.5 162.1l-5.5 5.5M72.5 163.7l-5.5 5.6M72.5 165.4l-5.5 5.5M72.5 167l-5.5 5.5M72.5 168.6l-5.5 5.6"/>
<path d="M72.5 170.3l-5.5 5.5M72.5 171.9l-5.5 5.5M84.1 162l-.6 .6M85.8 162l-2.3 2.2M87.4 162l-3.9 3.9M89 176.7l-2.2 2.2M89 175l-3.9 3.9M89 178.3l-.6 .6M89 173.4l-5.5 5.5M89 162l-5.5 5.5M89 163.6l-5.5 5.5M89 165.2l-5.5 5.6"/>
<path d="M89 166.9l-5.5 5.5M89 168.5l-5.5 5.5M89 170.1l-5.5 5.6M89 171.8l-5.5 5.5M106.9 162l-.5 .6M108.6 162l-2.2 2.2M110.2 162l-3.8 3.8M111.8 162l-5.4 5.5M112.4 171.2l-2 2.1M112.4 169.6l-3.7 3.7M112.4 172.8l-.4 .5M112.4 163l-6 6.1"/>
<path d="M112.4 164.7l-6 6M112.4 166.3l-6 6.1M112.4 167.9l-5.3 5.4M128.2 162l-1.6 1.6M129.8 162l-3.2 3.3M131.5 162l-4.9 4.9M132.6 170.7l-2.6 2.6M132.6 169l-4.2 4.3M132.6 172.3l-.9 1M132.6 162.5l-6 6M132.6 164.1l-6 6.1M132.6 165.8l-6 6"/>
<path d="M132.6 167.4l-5.9 5.9M149.9 162l-1 .9M151.5 162l-2.6 2.6M153.1 162l-4.2 4.2M154.8 162l-5.9 5.8M155.2 168.1l-3 3M155.2 169.8l-1.3 1.3M155.2 163.2l-6.3 6.3M155.2 164.9l-6.3 6.2M155.2 166.5l-4.6 4.6M176 162l-1.3 1.4M177.7 162l-3 3"/>
<path d="M179.3 162l-4.6 4.6M180.9 166.9l-4.1 4.2M180.9 170.2l-.9 .9M180.9 168.6l-2.5 2.5M180.9 162l-6.2 6.3M180.9 163.7l-6.2 6.2M180.9 165.3l-5.8 5.8M26.3 201l-1 1M28 201l-2.7 2.6M29.6 201l-4.3 4.3M31.2 201l-5.9 5.9M32.9 201l-7.6 7.5"/>
<path d="M33.5 201.9l-8.2 8.3M33.5 203.6l-8.2 8.2M33.5 205.2l-8.2 8.2M33.5 206.8l-8.2 8.3M33.5 208.5l-8.2 8.2M33.5 210.1l-7.6 7.7M33.5 211.7l-6 6.1M33.5 213.4l-4.4 4.4M33.5 215l-2.7 2.8M33.5 216.6l-1.1 1.2M60.7 201l-1.2 1.2M62.3 201l-2.8 2.8"/>
<path d="M64 201l-4.5 4.5M65.6 201l-6.1 6.1M67.2 201l-7.7 7.7M67.7 215.2l-2.6 2.6M67.7 216.8l-.9 1M67.7 210.3l-7.5 7.5M67.7 202.1l-8.2 8.3M67.7 203.8l-8.2 8.2M67.7 205.4l-8.2 8.2M67.7 207l-8.2 8.3M67.7 208.7l-8.2 8.2M67.7 211.9l-5.8 5.9"/>
<path d="M67.7 213.6l-4.2 4.2M79.7 201l-.9 .9M81.3 201l-2.5 2.5M83 201l-4.2 4.1M84.6 201l-5.8 5.8M86.3 201l-7.5 7.4M87.2 209.8l-3.9 3.9M87.2 211.4l-2.3 2.3M87.2 213.1l-.6 .6M87.2 208.2l-5.6 5.5M87.2 206.5l-7.2 7.2M87.2 201.6l-8.4 8.4"/>
<path d="M87.2 203.3l-8.4 8.4M87.2 204.9l-8.4 8.4M117.4 201l-.7 .6M119 201l-2.3 2.3M120.6 201l-3.9 3.9M122.3 201l-5.6 5.5M123.9 201l-7.2 7.2M125.1 211.2l-2.5 2.5M125.1 212.8l-.9 .9M125.1 207.9l-5.8 5.8M125.1 201.4l-8.4 8.4M125.1 203l-8.4 8.4"/>
<path d="M125.1 204.7l-8.4 8.4M125.1 206.3l-7.4 7.4M125.1 209.6l-4.2 4.1M136.2 200.6l-.9 .9M137.8 200.6l-2.5 2.5M139.5 200.6l-4.2 4.1M141.1 200.6l-5.8 5.8M142.7 200.6l-7.4 7.4M143.5 217.7l-3.8 3.9M143.5 219.4l-2.2 2.2M143.5 201.4l-8.2 8.2M143.5 203l-8.2 8.3"/>
<path d="M143.5 204.7l-8.2 8.2M143.5 206.3l-8.2 8.2M143.5 207.9l-8.2 8.3M143.5 209.6l-8.2 8.2M143.5 211.2l-8.2 8.2M143.5 212.8l-8.2 8.3M143.5 214.5l-7.1 7.1M143.5 216.1l-5.4 5.5M178.7 200.6l-1.2 1.2M180.4 200.6l-2.9 2.8M182 200.6l-4.5 4.4M183.6 200.6l-6.1 6.1"/>
<path d="M185.3 200.6l-7.8 7.7M185.8 218l-3.6 3.6M185.8 219.7l-1.9 1.9M185.8 201.7l-8.3 8.2M185.8 203.3l-8.3 8.3M185.8 205l-8.3 8.2M185.8 206.6l-8.3 8.2M185.8 208.2l-8.3 8.3M185.8 209.9l-8.3 8.2M185.8 211.5l-8.3 8.2M185.8 213.1l-8.3 8.3M185.8 214.8l-6.8 6.8"/>
<path d="M185.8 216.4l-5.2 5.2M143.5 221l-.5 .6"/>
</g>
<text font-size="7" fill="#404040" x="47.6" y="65.3">Vishay Dale Thin Film Land Patterns</text>
<text font-size="4.9" fill="#f06b12" x="18.9" y="51.2">Film Resistors</text>
<text font-size="4.2" x="54.9" y="22.9">VISHAY DALE THIN FILM</text>
<text font-size="4.2" fill="#fff" x="163.2" y="51.3">Technical Note</text>
<g font-size="4.2" fill="#007ec4">
<text x="198.8" y="213.8" transform="rotate(90 198.8 213.8)">T E C H N I C A L</text>
<text x="198.8" y="248.9" transform="rotate(90 198.8 248.9)">N O T E</text>
</g>
<text font-size="3.5" fill="#007ec4" x="54.9" y="30">www.vishay.com</text>
<g font-size="3.2">
<text x="18.9" y="79.1">1. Scope</text>
<text x="18.9" y="84.1">This technical note provides sample land patterns for Vishay Dale Thin Film SMT resistive products. The following drawings are</text>
<text x="18.9" y="87.9">based on IPC-SM-782 Surface Mount Design and Land Pattern Standard. These drawings are for reference only Vishay Thin</text>
<text x="18.9" y="95.7">lead (Pb)-free and tin / lead solder types.</text>
<text x="18.9" y="91.8">Film recommends that the user contacts their PC board supplier for actual land patterns required. The pads are intended for</text>
<text x="18.9" y="104.9">2. Product Series</text>
<text x="18.9" y="109.8">Thin Film Surface Mount Chip Resistors (L, P, PTN, PLT, PAT, PNM and M/D55342 QPL series)</text>
</g>
<g font-size="2.8">
<text x="25.5" y="122.5">0402 Land Pattern</text>
<text x="56.1" y="122.3">0502 Land Pattern</text>
<text x="88" y="122.3">0505 Land Pattern</text>
<text x="124.7" y="122.3">0603 Land Pattern</text>
<text x="163.3" y="122.6">0705 Land Pattern</text>
<text x="25.1" y="155.8">1005 Land Pattern</text>
<text x="67" y="156">1010 Land Pattern</text>
<text x="106.4" y="156.4">1206 Land Pattern</text>
<text x="148.9" y="156">1505 Land Pattern</text>
<text x="25.3" y="195">2010 Land Pattern</text>
<text x="78.8" y="194.6">2208 Land Pattern</text>
<text x="135.3" y="194.2">2512 Land Pattern</text>
<text x="107.2" y="261.7">1</text>
<text x="26.5" y="269.6">THIS DOCUMENT IS SUBJECT TO CHANGE WITHOUT NOTICE. THE PRODUCTS DESCRIBED HEREIN AND THIS DOCUMENT</text>
<text x="50.9" y="272.4">ARE SUBJECT TO SPECIFIC DISCLAIMERS, SET FORTH AT www.vishay.com/doc?91000</text>
</g>
<g font-size="2.8" fill="#808080">
<text x="18.9" y="261.2">Revision: 16-Jun-14</text>
<text x="163.6" y="261.2">Document Number: 60119</text>
<text x="74.2" y="265.5">For technical questions, contact: thinfilm@vishay.com</text>
</g>
<g font-size="2.1">
<text x="28.9" y="125.1">0.072</text>
<text x="60.4" y="125.2">0.082</text>
<text x="92.4" y="124.9">0.083</text>
<text x="129.8" y="124.9">0.092</text>
<text x="169.5" y="125.2">0.105</text>
<text x="28.6" y="127.2">(1.829)</text>
<text x="39.7" y="131.8">(0.610)</text>
<text x="40.1" y="130">0.024</text>
<text x="60" y="127.3">(2.083)</text>
<text x="70.7" y="131.8">(0.686)</text>
<text x="71" y="130.1">0.027</text>
<text x="92.1" y="127">(2.108)</text>
<text x="103.3" y="131.9">0.052</text>
<text x="129.1" y="127">(2.337)</text>
<text x="141" y="130.3">0.034</text>
<text x="169.2" y="127.3">(2.667)</text>
<text x="181.4" y="131.8">0.052</text>
<text x="34.8" y="135.9">(0.559)</text>
<text x="35.1" y="134.1">0.022</text>
<text x="67.3" y="136.2">(0.508)</text>
<text x="67.6" y="134.4">0.020</text>
<text x="102.9" y="133.6">(1.321)</text>
<text x="136.4" y="137.7">(0.762)</text>
<text x="136.7" y="135.6">0.030</text>
<text x="141" y="132.1">(0.864)</text>
<text x="181.4" y="133.6">(1.321)</text>
<text x="31.4" y="138.6">0.025(0.635)</text>
<text x="63" y="138.9">0.031 (0.787)</text>
<text x="95" y="142.9">0.031 (0.787)</text>
<text x="99" y="140.4">(0.533)</text>
<text x="99.7" y="138.3">0.021</text>
<text x="131.6" y="140.4">0.031 (0.787)</text>
<text x="169.2" y="140.7">(1.092)</text>
<text x="169.5" y="138.6">0.043</text>
<text x="170.3" y="143.2">0.031 (0.787)</text>
<text x="33.1" y="160.5">(3.302)</text>
<text x="33.5" y="158.4">0.130</text>
<text x="75.1" y="161.1">(3.327)</text>
<text x="75.4" y="158.6">0.131</text>
<text x="116.2" y="161.1">(3.962)</text>
<text x="116.6" y="159">0.156</text>
<text x="162" y="160.8">(4.826)</text>
<text x="162.3" y="158.3">0.190</text>
<text x="47.5" y="165.7">0.052</text>
<text x="47.5" y="167.4">(1.321)</text>
<text x="133.4" y="167.2">0.067</text>
<text x="181.7" y="166.4">0.054</text>
<text x="33.5" y="172.5">0.066</text>
<text x="89.8" y="171.4">(2.565)</text>
<text x="90.2" y="169.6">0.101</text>
<text x="133.4" y="168.9">(1.702)</text>
<text x="162.3" y="173">0.116</text>
<text x="181.4" y="168.2">(1.372)</text>
<text x="32.3" y="177.3">0.032 (0.813)</text>
<text x="32.8" y="174.6">(1.676)</text>
<text x="116.6" y="177.3">(2.134)</text>
<text x="116.9" y="175.2">0.084</text>
<text x="156.9" y="178.1">0.037 (0.940)</text>
<text x="162" y="175.2">(2.946)</text>
<text x="74.3" y="185.6">0.033 (0.838)</text>
<text x="75.1" y="183">(1.651)</text>
<text x="75.4" y="180.9">0.065</text>
<text x="114.2" y="180.3">0.036 (0.914)</text>
<text x="43.9" y="197.6">0.252</text>
<text x="99.4" y="197.2">0.275</text>
<text x="156.9" y="196.8">0.300</text>
<text x="43.6" y="199.7">(6.401)</text>
<text x="99" y="199.3">(6.985)</text>
<text x="156.5" y="199">(7.620)</text>
<text x="68.2" y="208.9">0.100</text>
<text x="125.5" y="206.5">0.076</text>
<text x="125.5" y="208.6">(1.930)</text>
<text x="186.6" y="209.6">0.125</text>
<text x="68.2" y="211">(2.540)</text>
<text x="186.2" y="211.7">(3.175)</text>
<text x="26.8" y="221.6">0.049</text>
<text x="43.9" y="220.1">0.154</text>
<text x="80.1" y="219.7">(1.270)</text>
<text x="80.4" y="217.5">0.050</text>
<text x="99" y="218.2">(4.445)</text>
<text x="99.4" y="216">0.175</text>
<text x="26.5" y="223.7">(1.245)</text>
<text x="43.6" y="222.2">(3.912)</text>
<text x="136.5" y="227.5">(1.245)</text>
<text x="136.8" y="225.4">0.049</text>
<text x="157.6" y="226">(5.131)</text>
<text x="158" y="223.9">0.202</text>
</g>
</svg>
